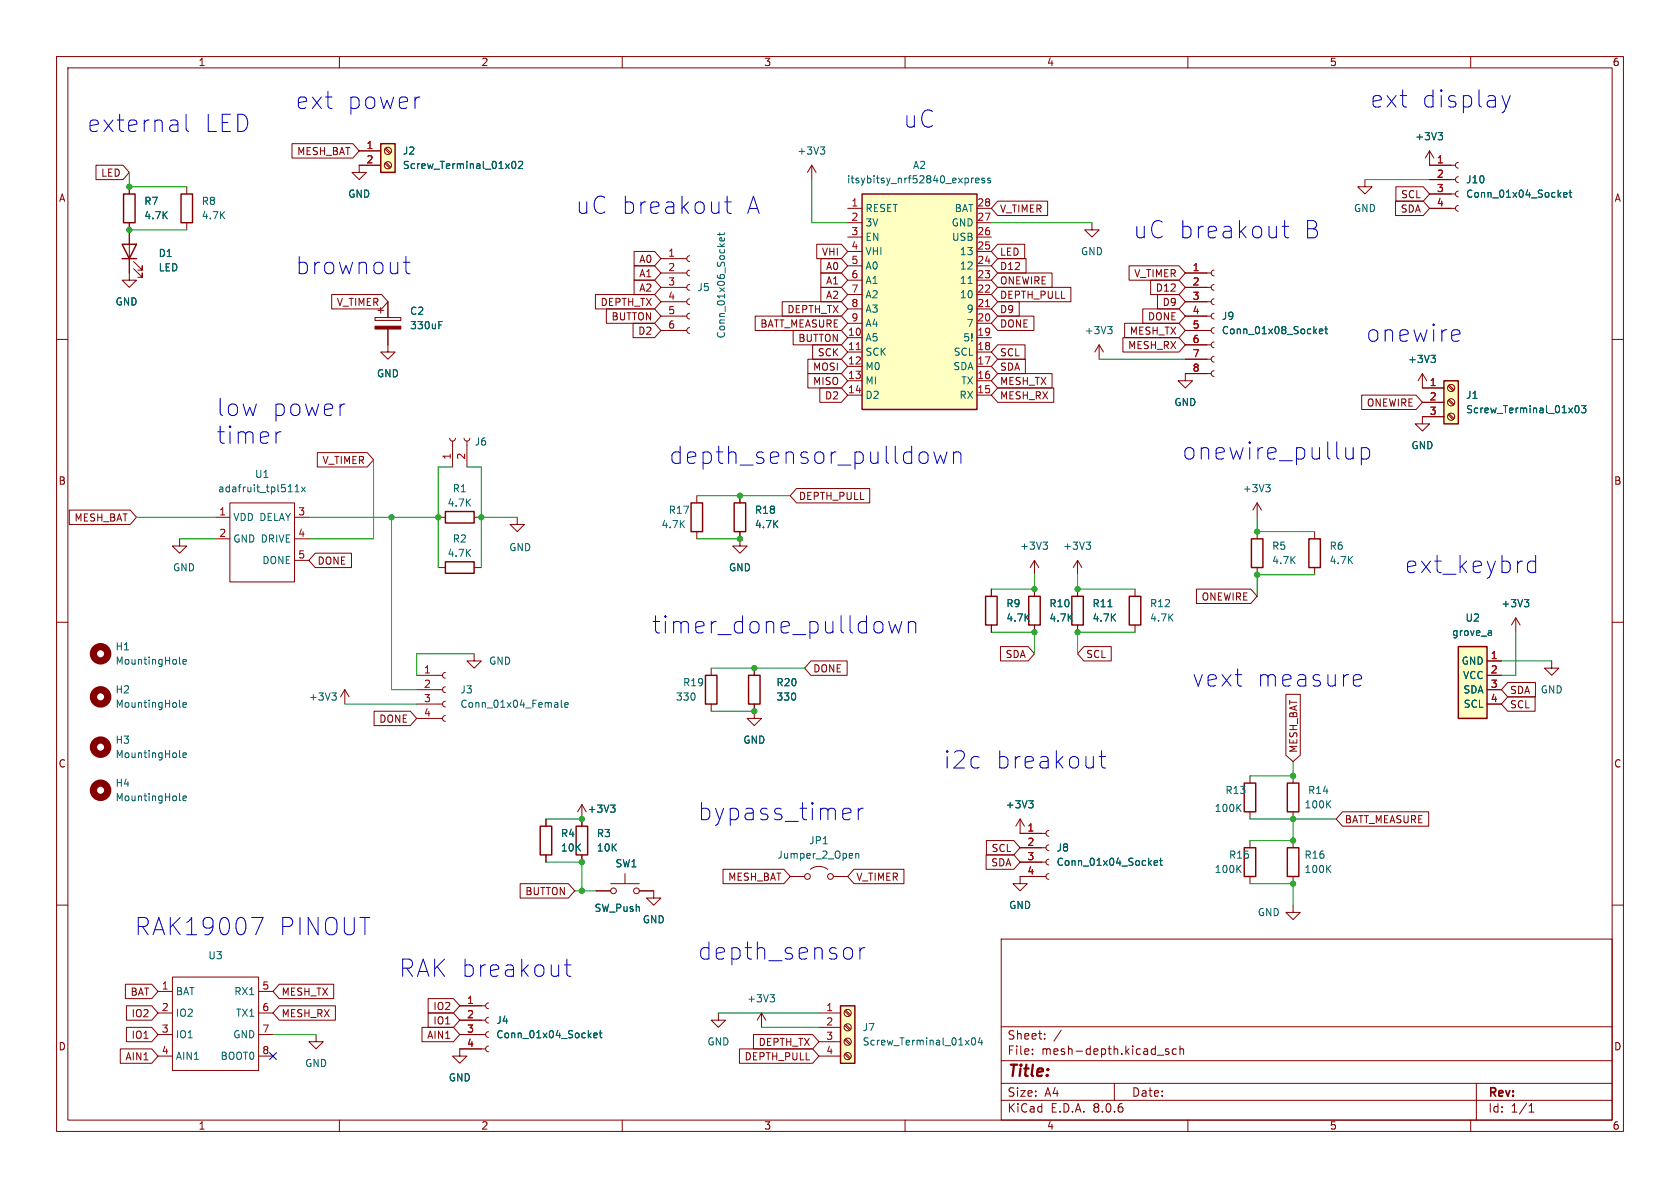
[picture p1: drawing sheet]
<svg xmlns="http://www.w3.org/2000/svg" width="297mm" height="210mm" viewBox="0 0 297 210" stroke-linecap="round" stroke-linejoin="round" font-family="sans-serif">
<g fill="none" stroke="#840000" stroke-width=".18">
<path d="M10 10h277v190h-277zM12 12h273v186h-273zM60 10v2M110 10v2M160 10v2M210 10v2M260 10v2M10 60h2M285 60h2M31.7 95.3v1.2h1.3l-1.3 1.3-1.2-1.3h1.2M38.1 91.4h2.5M38.1 95.3h2.5"/>
<path d="M40.6 88.9h11.5v14h-11.5zM52.1 91.4h2.5M52.1 95.3h2.5M52.1 99.1h2.5M77.5 91.4h1.2M83.8 91.4h1.3M91.4 91.4v1.3h1.3l-1.3 1.3-1.2-1.3h1.2M10 110h2M285 110h2M10 160h2M228.6 148.6v1.3M228.6 154.9v1.3"/>
<path d="M285 160h2M177 166h108v32h-108zM60 198v2M110 198v2M160 198v2M177 194.5h108M177 191.5h108M177 187.5h108M177 181.5h108M182.5 186.3v.1M182.5 185.5v.1M184.7 183.6v.1"/>
<path d="M184.7 182.8v.1M187.6 182.1l-1.3 2M197 191.5v3M204.6 186.5h1.1M206.6 185.5l-.4-.1-.2 .2 .1 .2 .5 .2v.3h-.6M208 185.5l-.5-.1-.3 .3v.4l.2 .2h.6M208.6 185.5l.2-.1 .4 .1v.9M208.6 184.9v1.5M210 198v2M260 198v2M261 191.5v6.5M270.3 196.6h.9"/>
<path d="M270.3 195.5l.4-.4v1.5"/>
</g>
<path d="M78.7 90.4h5.1v2.1h-5.1zM227.6 149.9h2v5h-2z" fill="none" stroke="#840000" stroke-width=".25"/>
<path d="M51 86.9h.7M52.2 86.9h.7M52.2 86l.3-.3v1.2M53.3 86.1l.7 .8M54 86.1l-.7 .8M234.7 153.5l.6 .7M235.3 153l-.8 .7" fill="none" stroke="#006464" stroke-width=".18"/>
<path d="M67.3 25.4h2.5v5.1h-2.5z" fill="#ffffc2"/>
<path d="M21.8 34.3h2.1v5.1h-2.1zM32 34.3h2v5.1h-2zM67.3 25.4h2.5v5.1h-2.5zM21.6 43.2h2.5l-1.2 2.5zM21.6 45.7h2.5M78.7 99.3h5.1v2h-5.1z" fill="none" stroke="#840000" stroke-width=".25"/>
<g fill="none" stroke="#840000" stroke-width=".18">
<path d="M22.9 39.4v10.1h1.2l-1.2 1.3-1.3-1.3h1.3M22.9 33v1.3M33 33v1.3M33 39.4v1.2M63.5 26.7h3.8M67.3 29.2h-3.8v1.3h1.3l-1.3 1.3-1.3-1.3h1.3M68 28.9l.9 .8M68 26.3l.9 .9M68.2 28.7l.9 .8M68.2 26.2l.9 .8M23.6 47.5l1.5 1.5v-.7v.7h-.7M23.6 46.2l1.5 1.6v-.8v.8h-.7"/>
<path d="M66.3 56.1h4.6v.5h-4.6zM66.8 54.9h1M67.3 54.4v1M68.6 58.2v4h1.2l-1.2 1.3-1.3-1.3h1.3M68.6 53.3v2.8M79.5 77.5l.2 .3 .3 .2 .4-.2 .1-.3M80 78v4.6M82 77.5l.2 .3 .4 .2 .3-.2 .2-.3M82.5 78v4.6M77.5 100.3h1.2M83.8 100.3h1.3M274.3 116.8v1.3h1.3l-1.3 1.3-1.3-1.3h1.3"/>
<circle cx="68.6" cy="29.2" r=".63"/>
<circle cx="68.6" cy="26.7" r=".63"/>
</g>
<path d="M90.6 28.6l.2-.1a.68 .68 0 0 1 .4 .7 .68 .68 0 0 1-.4 .6 .84 .84 0 0 1-.2-1.2zM91.7 28.6l.5-.1 .2 .4-.8 .9h.8M77.6 57.4h.4M77.6 56.8h.6" fill="none" stroke="#006464" stroke-width=".18"/>
<path d="M66.3 57.7h4.6v.5h-4.6z" fill="#840000" stroke="#840000" stroke-width=".18"/>
<path d="M257.8 114.3h5.1v12.7h-5.1z" fill="#ffffc2"/>
<path d="M221.2 95.3h2.1v5h-2.1zM231.4 95.3h2v5h-2zM181.9 105.4h2v5.1h-2zM199.6 105.4h2.1v5.1h-2.1zM257.8 114.3h5.1v12.7h-5.1zM220 138.4h2v5.1h-2zM227.6 138.4h2v5.1h-2zM220 149.9h2v5h-2z" fill="none" stroke="#840000" stroke-width=".25"/>
<g fill="none" stroke="#840000" stroke-width=".18">
<path d="M241.3 31.8v1.2h1.3l-1.3 1.3-1.3-1.3h1.3M252.7 26.7l-.7 1.2M252.7 26.7v2.5h4.6M252.7 26.7l.8 1.2M252.7 36.8h4.6M252.7 34.3h4.6M252.7 31.8h4.6M257.8 36.3l-.3 .2-.2 .3 .2 .4 .3 .1M257.8 33.8l-.3 .1-.2 .4 .2 .3 .3 .2M257.8 31.2l-.3 .2-.2 .4 .2 .3 .3 .2M257.8 28.7l-.3 .2-.2 .3 .2 .4 .3 .1M209.5 58.4h4.6"/>
<path d="M209.5 55.9h4.6M209.5 53.3h4.6M209.5 50.8h4.6M209.5 48.3h4.6M214.6 57.9l-.3 .2-.2 .3 .2 .4 .3 .1M214.6 55.4l-.3 .1-.2 .4 .2 .3 .3 .2M214.6 52.8l-.3 .2-.2 .3 .2 .4 .3 .1M214.6 50.3l-.3 .1-.2 .4 .2 .4 .3 .1M214.6 47.8l-.3 .1-.2 .4 .2 .3 .3 .2M209.5 63.5h4.6M209.5 61h4.6M214.1 66h-4.6v1.3h1.3l-1.3 1.3-1.2-1.3h1.2"/>
<path d="M214.6 65.5l-.3 .2-.2 .3 .2 .4 .3 .1M214.6 63l-.3 .1-.2 .4 .2 .4 .3 .1M214.6 60.5l-.3 .1-.2 .4 .2 .3 .3 .2M182.9 99.1l-.8 1.2M182.9 99.1v2.5M182.9 99.1l.7 1.2M190.5 99.1l-.8 1.2M190.5 99.1v2.5M190.5 99.1l.8 1.2M222.2 88.9l-.7 1.3M222.2 88.9v2.5M222.2 94v1.3"/>
<path d="M222.2 88.9l.8 1.3M232.4 94v1.3M182.9 104.1v1.3M182.9 110.5v1.3M200.7 104.1v1.3M200.7 110.5v1.3M222.2 100.3v1.3M232.4 100.3v1.3M262.9 116.8h2.5M262.9 119.4h2.5M268 109.2l-.8 1.3M268 109.2v2.6"/>
<path d="M268 109.2l.7 1.3M221 137.2v1.2M228.6 137.2v1.2M262.9 121.9h2.5M262.9 124.5h2.5M180.3 144.8l-.7 1.3M180.3 144.8v2.5h4.6M180.3 144.8l.8 1.3M180.3 152.4h4.6M180.3 149.9h4.6M184.9 154.9h-4.6v1.3h1.3l-1.3 1.3-1.2-1.3h1.2M185.4 154.4l-.3 .2-.2 .3 .2 .4 .3 .1"/>
<path d="M185.4 151.9l-.3 .1-.2 .4 .2 .4 .3 .1M185.4 149.4l-.3 .1-.2 .4 .2 .3 .3 .2M185.4 146.8l-.3 .2-.2 .3 .2 .4 .3 .1M221 143.5v1.3M221 148.6v1.3M221 154.9v1.3M228.6 143.5v1.3M228.6 160v1.3h1.3l-1.3 1.3-1.3-1.3h1.3"/>
</g>
<g fill="none" stroke="#006464" stroke-width=".18">
<path d="M254.2 23.4h.8l-.4 .5M254.8 23.9l.2 .3v.3l-.2 .2M276.4 34.4l.6-.1v-.2l-.4-.1-.2 .2 .1 .6h.5M277.4 34h.5M277.6 33.6v1.1l.3 .2M233.2 58.6l.7-.1-.1-.3h-.4l-.2 .1 .1 .6h.5M234.2 58.2h.5M234.4 57.7v1.1l.3 .2M184.4 95.8h.8l-.4 .5M184.9 96.3l.3 .3v.3l-.3 .2M192 95.8h.8l-.4 .5M192.6 96.3l.2 .3v.3l-.2 .2"/>
<path d="M223.8 85.7h.7l-.4 .5M224.3 86.2l.2 .2v.3l-.2 .2M31.7 117.2l.2 .2M32.3 117l.6-.1v-.3h-.4l-.2 .2 .1 .6h.5M263.5 111.5l.2 .2v.6M263.7 112.3h-.1M263.7 111.8l-.1 .1M269.5 106h.8l-.5 .5M270 106.5l.3 .2v.3l-.3 .3M181.9 141.5h.7l-.4 .5M182.4 142l.2 .3v.3l-.2 .2M204 152.6l.6-.2v-.2l-.4-.1-.2 .2 .1 .6h.5"/>
<path d="M205 152.1h.5M205.2 151.7v1.1l.3 .2M218.9 153.5l.5 .7M218.9 142.7l.5 .8M219.4 153l-.7 .7M219.4 142.2l-.7 .7M234.7 142.1l.6 .7M235.3 141.5l-.8 .8"/>
</g>
<circle cx="17.8" cy="115.6" r="1.27" fill="none" stroke="#840000" stroke-width="1.3"/>
<path d="M255.3 67.3h2.5v7.6h-2.5z" fill="#ffffc2"/>
<path d="M255.3 67.3h2.5v7.6h-2.5z" fill="none" stroke="#840000" stroke-width=".25"/>
<g fill="none" stroke="#840000" stroke-width=".18">
<path d="M143.5 29.2l-.8 1.3M143.5 29.2v2.6M143.5 29.2l.8 1.3M193 39.4v1.2h1.3l-1.3 1.3-1.2-1.3h1.2M194.3 61l-.8 1.2M194.3 61v2.5M194.3 61l.8 1.2M251.5 66v2.6h3.8M251.5 71.1h3.8M251.5 66l-.8 1.3M251.5 66l.7 1.3M255.3 73.7h-3.8v1.2h1.2l-1.2 1.3-1.3-1.3h1.3"/>
<path d="M256 73.3l.9 .9M256 70.8l.9 .8M256 68.2l.9 .9M256.2 73.2l.8 .8M256.2 70.6l.8 .9M256.2 68.1l.8 .8M61 121.9l-.8 1.3M61 121.9v2.6M61 121.9l.7 1.3M102.9 142.2l-.8 1.3M102.9 142.2v2.6M102.9 142.2l.7 1.3"/>
<path d="M27.9 175.3h2.6M27.9 179.1h2.6M30.5 172.7h15.2v16.5h-15.2zM45.7 175.3h2.6M45.7 179.1h2.6M27.9 182.9h2.6M27.9 186.7h2.6M45.7 182.9h2.6M45.7 186.7h2.6M55.9 182.9v1.3h1.2l-1.2 1.2-1.3-1.2h1.3M81.3 185.4v1.3h1.2l-1.2 1.3-1.3-1.3h1.3"/>
<circle cx="256.5" cy="71.1" r=".63"/>
<circle cx="256.5" cy="68.6" r=".63"/>
<circle cx="256.5" cy="73.7" r=".63"/>
</g>
<g fill="none" stroke="#006464" stroke-width=".18">
<path d="M145 26h.8l-.4 .5M145.6 26.5l.2 .2v.3l-.2 .2M195.8 57.7h.8l-.4 .5M196.4 58.2l.2 .3v.3l-.2 .2M253 62.8h.8l-.5 .5M253.5 63.3l.3 .2v.3l-.3 .3M278.5 71.8l.2-.1a.68 .68 0 0 1 .5 .6 .68 .68 0 0 1-.5 .7l-.2-.2-.1-.3zM279.6 71.7h.8l-.5 .5 .4 .1v.5l-.2 .2-.5-.2M31.7 133.7l.2 .2M31.7 124.9l.2 .1M32.3 124.6l.6-.1v-.2l-.4-.1-.2 .2 .1 .6h.5M32.3 133.5l.6-.1v-.3h-.4l-.2 .2 .1 .6h.5"/>
<path d="M58.7 122.5h.7l-.4 .5M59.2 123l.2 .2v.3l-.2 .3M31.7 141.4l.2 .1M32.3 141.1l.6-.1v-.2l-.4-.1-.2 .2 .1 .6h.5M107.9 142.3h.8l-.4 .5M108.5 142.8l.2 .2v.3l-.2 .3"/>
</g>
<g fill="none" stroke="#840000" stroke-width="1.3">
<circle cx="17.8" cy="123.2" r="1.27"/>
<circle cx="17.8" cy="139.7" r="1.27"/>
<circle cx="17.8" cy="132.1" r="1.27"/>
</g>
<path d="M152.4 34.3h20.3v38.1h-20.3z" fill="#ffffc2"/>
<path d="M152.4 34.3h20.3v38.1h-20.3zM174.2 105.4h2.1v5.1h-2.1z" fill="none" stroke="#840000" stroke-width=".25"/>
<g fill="none" stroke="#840000" stroke-width=".18">
<path d="M149.9 36.8h2.5M149.9 39.4h2.5M172.7 36.8h2.6M172.7 39.4h2.6M116.8 58.4h4.6M116.8 55.9h4.6M116.8 53.3h4.6M116.8 50.8h4.6M116.8 48.3h4.6M116.8 45.7h4.6M121.9 57.9l-.3 .2-.2 .3 .2 .4 .3 .1M121.9 55.4l-.3 .1-.2 .4 .2 .3 .3 .2"/>
<path d="M121.9 52.8l-.3 .2-.2 .3 .2 .4 .3 .1M121.9 50.3l-.3 .1-.2 .4 .2 .4 .3 .1M121.9 47.8l-.3 .1-.2 .4 .2 .3 .3 .2M121.9 45.2l-.3 .2-.2 .3 .2 .4 .3 .1M149.9 59.7h2.5M149.9 57.2h2.5M149.9 54.6h2.5M149.9 52.1h2.5M149.9 49.5h2.5M149.9 47h2.5M149.9 44.5h2.5M149.9 41.9h2.5"/>
<path d="M172.7 59.7h2.6M172.7 57.2h2.6M172.7 54.6h2.6M172.7 52.1h2.6M172.7 49.5h2.6M172.7 47h2.6M172.7 44.5h2.6M172.7 41.9h2.6M149.9 62.2h2.5M149.9 64.8h2.5M149.9 67.3h2.5M149.9 69.9h2.5"/>
<path d="M172.7 62.2h2.6M172.7 64.8h2.6M172.7 67.3h2.6M172.7 69.9h2.6M175.3 104.1v1.3M175.3 110.5v1.3M133.3 125.7v1.3h1.3l-1.3 1.3-1.2-1.3h1.2M105.4 157.5h2.5M107.9 156.2h5.1M110.5 154.4v1.8M113 157.5h2.6M134.6 179.1l-.7 1.2"/>
<path d="M134.6 179.1v2.5M134.6 179.1l.8 1.2"/>
<circle cx="108.5" cy="157.5" r=".51"/>
<circle cx="112.5" cy="157.5" r=".51"/>
</g>
<path d="M174.2 54.2h.8M151.4 61.8h.7" fill="none" stroke="#a90000" stroke-width=".18"/>
<path d="M171.8 31.5v.8M172.1 31.5l-.3 .2M172.5 31.9l.6-.1-.1-.3h-.3l-.2 .2v.6h.5M174.1 31.5h-.4l-.1 .2v.1l.5 .2v.3h-.5M175.1 31.5h-.3l-.2 .2 .1 .1 .4 .2v.3h-.5M127.2 41.1v.5M128 42.1l.1 .3-.2 .2-.6-.1v-.4l.2-.1 .2 .6M128.1 41.1l-.2 .3h-1.1M171.1 50.1h.8M136.1 175.8h.8l-.4 .5M136.7 176.3l.2 .3v.3l-.2 .2" fill="none" stroke="#006464" stroke-width=".18"/>
<path d="M148.6 177.8h2.5v10.2h-2.5z" fill="#ffffc2"/>
<path d="M122.2 88.9h2v5.1h-2zM129.8 88.9h2v5.1h-2zM124.7 119.4h2v5.1h-2zM132.3 119.4h2.1v5.1h-2.1zM189.5 105.4h2v5.1h-2zM95.5 146.1h2v5h-2zM101.9 146.1h2v5h-2zM148.6 177.8h2.5v10.2h-2.5z" fill="none" stroke="#840000" stroke-width=".25"/>
<g fill="none" stroke="#840000" stroke-width=".18">
<path d="M17 29.2h4.7l1.2 1.3-1.2 1.3h-4.7zM22.9 33v1.3M22.9 39.4v3.8M51.6 25.4h10.8l1.1 1.3-1.1 1.2h-10.8zM63.5 26.7h3.8M63.5 29.2h3.8M176.4 35.6h8.8v2.5h-8.8l-1.1-1.3zM246.7 35.6h4.9l1.1 1.2-1.1 1.3h-4.9zM246.8 33h4.8l1.1 1.3-1.1 1.3h-4.8zM252.7 29.2h3.8M252.7 31.8h3.8M252.7 34.3h3.8"/>
<path d="M252.7 36.8h3.8M22.9 45.7v2.6M58.6 52.1h8.9l1.1 1.2-1.1 1.3h-8.9zM68.6 53.3v2.8M68.6 58.2v2.8M105.3 52.1h10.4l1.1 1.2-1.1 1.3h-10.4zM107.2 54.6h8.5l1.1 1.3-1.1 1.3h-8.5zM111.9 57.1h3.8l1.1 1.3-1.1 1.3h-3.8zM112.1 49.5h3.6l1.1 1.3-1.1 1.3h-3.6zM112.1 47h3.6l1.1 1.3-1.1 1.2h-3.6zM112.1 44.4h3.6l1.1 1.3-1.1 1.3h-3.6zM133.5 55.9h15.2l1.2 1.3-1.2 1.2h-15.2z"/>
<path d="M138.3 53.3h10.4l1.2 1.3-1.2 1.3h-10.4zM140.2 58.4h8.5l1.2 1.3-1.2 1.3h-8.5zM144.4 43.2h4.3l1.2 1.3-1.2 1.2h-4.3zM145.1 48.3h3.6l1.2 1.2-1.2 1.3h-3.6zM145.1 50.8h3.6l1.2 1.3-1.2 1.2h-3.6zM145.1 45.7h3.6l1.2 1.3-1.2 1.3h-3.6zM176.4 50.8h12.9v2.5h-12.9l-1.1-1.2zM176.4 43.2h4.8v2.5h-4.8l-1.1-1.2zM176.4 55.9h6.4v2.5h-6.4l-1.1-1.2zM176.4 53.3h3.8v2.6h-3.8l-1.1-1.3zM176.4 48.3h9.6v2.5h-9.6l-1.1-1.3zM176.4 45.7h5v2.6h-5l-1.1-1.3z"/>
<path d="M198.5 59.7h9.9l1.1 1.3-1.1 1.2h-9.9zM198.8 57.1h9.6l1.1 1.3-1.1 1.3h-9.6zM199.6 47h8.8l1.1 1.3-1.1 1.2h-8.8zM202 54.6h6.4l1.1 1.3-1.1 1.3h-6.4zM203.4 49.5h5l1.1 1.3-1.1 1.3h-5zM204.6 52.1h3.8l1.1 1.2-1.1 1.3h-3.8zM209.5 48.3h3.9M209.5 50.8h3.9M209.5 53.3h3.9M209.5 55.9h3.9M209.5 58.4h3.9M142.8 63.5h5.9l1.2 1.3-1.2 1.2h-5.9z"/>
<path d="M142.8 66h5.9l1.2 1.3-1.2 1.3h-5.9zM143.7 61h5l1.2 1.2-1.2 1.3h-5zM144.9 68.6h3.8l1.2 1.3-1.2 1.2h-3.8zM176.4 61h4.8v2.5h-4.8l-1.1-1.3zM176.4 66h9.6v2.6h-9.6l-1.1-1.3zM176.4 63.5h4.9v2.5h-4.9l-1.1-1.2zM176.4 68.6h9.9v2.5h-9.9l-1.1-1.2zM209.5 61h3.9M209.5 63.5h3.9M209.5 66h3.9M240.7 69.8h9.6l1.2 1.3-1.2 1.3h-9.6zM251.5 68.6h3.8"/>
<path d="M251.5 71.1h3.8M251.5 73.7h3.8M12.3 90.2h10.7l1.1 1.2-1.1 1.3h-10.7zM55.7 97.8h6.4v2.5h-6.4l-1.1-1.2zM56.1 80h8.8l1.1 1.3-1.1 1.3h-8.8zM123.2 87.6v1.3M123.2 94v1.3M130.8 94v2.5h1.3l-1.3 1.3-1.3-1.3h1.3M130.8 87.6v1.3M140.8 86.4h13v2.5h-13l-1.1-1.3zM73.7 119.4h4.5M78.7 118.9l-.3 .1-.2 .4 .2 .3 .3 .2"/>
<path d="M83.8 115.6v1.2h1.3l-1.3 1.3-1.3-1.3h1.3M125.7 118.1v1.3M133.3 118.1v1.3M143.4 116.8h6.4v2.6h-6.4l-1.2-1.3zM175.3 104.1v1.3M175.3 110.5v1.3M176.9 114.3h4.9l1.1 1.3-1.1 1.2h-4.9zM182.9 104.1v1.3M182.9 110.5v1.3M190.5 104.1v1.3M190.5 110.5v1.3M191.6 114.3h4.9v2.5h-4.9l-1.1-1.2z"/>
<path d="M211.5 104.1h9.6l1.1 1.3-1.1 1.3h-9.6zM262.9 119.4h2.5M262.9 116.8h2.5M66.1 125.7h6.4l1.2 1.3-1.2 1.3h-6.4zM73.7 127h4.5M73.7 124.5h4.5M73.7 121.9h4.5M78.7 126.5l-.3 .1-.2 .4 .2 .4 .3 .1M78.7 124l-.3 .1-.2 .4 .2 .3 .3 .2M78.7 121.4l-.3 .2-.2 .3 .2 .4 .3 .1M125.7 124.5v1.2M133.3 124.5v1.2"/>
<path d="M227.3 122.7h2.6v10.8l-1.3 1.1-1.3-1.1zM262.9 124.5h2.5M262.9 121.9h2.5M266.5 120.6h4.9v2.6h-4.9l-1.1-1.3zM266.5 123.2h4.9v2.5h-4.9l-1.1-1.2zM92 156.2h8.5l1.1 1.3-1.1 1.3h-8.5zM96.5 144.8v1.3M96.5 151.1v1.3M102.9 144.8v1.3M102.9 151.1v1.3M105.4 157.5h2.5M113 157.5h2.6v1.3h1.2l-1.2 1.2-1.3-1.2h1.3"/>
<path d="M127.8 153.7h10.8l1.1 1.2-1.1 1.3h-10.8zM139.7 154.9h2.5M143.3 153.7a2.54 2.54 0 0 1 3 0M147.3 154.9h2.6M151 153.7h8.8v2.5h-8.8l-1.1-1.3zM174.3 151.1h4.9l1.1 1.3-1.1 1.3h-4.9zM174.4 148.6h4.8l1.1 1.3-1.1 1.2h-4.8zM180.3 154.9h3.8M180.3 147.3h3.8M180.3 149.9h3.8M180.3 152.4h3.8M237.3 143.5h15.3v2.6h-15.3l-1.1-1.3z"/>
<path d="M22.2 174h4.6l1.1 1.3-1.1 1.2h-4.6zM22.3 177.8h4.5l1.1 1.3-1.1 1.2h-4.5zM49.4 174h9.6v2.5h-9.6l-1.1-1.2zM49.4 177.8h9.9v2.5h-9.9l-1.1-1.2zM75.7 176.5h4.5l1.1 1.3-1.1 1.3h-4.5zM75.7 179.1h4.5l1.1 1.2-1.1 1.3h-4.5zM81.3 177.8h4.6M86.4 179.8l-.4 .2-.1 .3 .1 .4 .4 .1M86.4 177.3l-.4 .1-.1 .4 .1 .4 .4 .1M127 179.1v1.2h1.3l-1.3 1.3-1.3-1.3h1.3M144.8 179.1h3.8M149.3 178.7l.9 .9"/>
<path d="M149.5 178.6l.9 .8M21.3 185.4h5.5l1.1 1.3-1.1 1.3h-5.5zM22.3 181.6h4.5l1.1 1.3-1.1 1.3h-4.5zM74.6 181.6h5.6l1.1 1.3-1.1 1.3h-5.6zM81.3 185.4h4.6M81.3 182.9h4.6M81.3 180.3h4.6M86.4 184.9l-.4 .2-.1 .3 .1 .4 .4 .1M86.4 182.4l-.4 .1-.1 .4 .1 .3 .4 .2M130.7 185.4h13l1.1 1.3-1.1 1.3h-13zM133.2 182.9h10.5l1.1 1.3-1.1 1.2h-10.5zM144.8 181.6h3.8"/>
<path d="M144.8 184.2h3.8M144.8 186.7h3.8M149.3 186.4l.9 .8M149.3 183.8l.9 .9M149.3 181.3l.9 .8M149.5 186.2l.9 .8M149.5 183.6l.9 .9M149.5 181.1l.9 .8"/>
<circle cx="142.7" cy="154.9" r=".51"/>
<circle cx="146.8" cy="154.9" r=".51"/>
<circle cx="149.9" cy="179.1" r=".63"/>
<circle cx="149.9" cy="181.6" r=".63"/>
<circle cx="149.9" cy="184.1" r=".63"/>
<circle cx="149.9" cy="186.7" r=".63"/>
</g>
<g fill="none" stroke="#006464" stroke-width=".18">
<path d="M90.6 28.6l.2-.1a.68 .68 0 0 1 .4 .7 .68 .68 0 0 1-.4 .6 .84 .84 0 0 1-.2-1.2zM91.7 28.6l.5-.1 .2 .4-.8 .9h.8M254.2 23.4h.8l-.4 .5M254.8 23.9l.2 .3v.3l-.2 .2M276.4 34.4l.6-.1v-.2l-.4-.1-.2 .2 .1 .6h.5M277.4 34h.5M277.6 33.6v1.1l.3 .2M77.6 57.4h.4M77.6 56.8h.6M233.2 58.6l.7-.1-.1-.3h-.4l-.2 .1 .1 .6h.5M234.2 58.2h.5M234.4 57.7v1.1l.3 .2"/>
<path d="M253 62.8h.8l-.5 .5M253.5 63.3l.3 .2v.3l-.3 .3M278.5 71.8l.2-.1a.68 .68 0 0 1 .5 .6 .68 .68 0 0 1-.5 .7l-.2-.2-.1-.3zM279.6 71.7h.8l-.5 .5 .4 .1v.5l-.2 .2-.5-.2M195.9 107.3h.7M263.5 111.5l.2 .2v.6M263.7 112.3h-.1M263.7 111.8l-.1 .1M269.5 106h.8l-.5 .5M270 106.5l.3 .2v.3l-.3 .3M99.2 123.8v1.1l.2 .1M99.8 124.6l.6-.1v-.2l-.4-.1-.2 .2 .1 .6h.5"/>
<path d="M107.9 142.3h.8l-.4 .5M108.5 142.8l.2 .2v.3l-.2 .3M151.3 150.9v.8M151.3 151l.2-.1h.3v.8M181.9 141.5h.7l-.4 .5M182.4 142l.2 .3v.3l-.2 .2M204 152.6l.6-.2v-.2l-.4-.1-.2 .2 .1 .6h.5M205 152.1h.5M205.2 151.7v1.1l.3 .2M105 183l.6-.1-.1-.2-.3-.1-.2 .2v.6h.5M105.9 182.6h.5M106.1 182.2v1.1l.3 .2"/>
<path d="M171.9 183.6l.1-.1a.68 .68 0 0 1 .5 .6 .68 .68 0 0 1-.5 .6l-.1-.1-.2-.4zM173.3 183.4l-.3 .9h.7M173.6 183.9v.8"/>
</g>
<g fill="none" stroke="#0000c2" stroke-width=".18">
<path d="M73.9 17.1h.3M265.5 16.9l.8 2M266.3 18.9l-.3 .8-.5 .2M267 16.9l-.7 2M32.9 20.2v2.6l.1 .3 .3 .1M128.1 35.7h1.2M128.6 34.7v2.6l.1 .3 .6 .1M227.1 39v2.6l.1 .3 .6 .1M71.3 46.4h1.2M71.8 45.3v2.7l.1 .2 .6 .2M226.7 40h1.1M257.1 58.3h.6l.2 .1 .2 .6-1.5 .3"/>
<path d="M49.7 76.3h-.3l-.5 .3M60.7 71.4h.3M165.1 79.9l.6 2 .6-1.4 .5 1.4 .6-2M168.6 79.9v2M239.2 79.1v2.1M240.7 79.3l.3-.2h.5l.3 .2 .3 .4v.9l-.3 .4-.3 .2h-.5l-.3-.2M240.7 79.1v3.1M257.9 60.2l-.2 .1h-.6M168.6 80.2a.76 .76 0 0 1 1.3 .1v1.6M239.2 80.9l-.4 .3h-.4M271.5 98.2v3M271.5 99.3l-.3-.1h-.6l-.3 .1-.3 .5"/>
<path d="M157.1 109.9l.6 2 .6-1.5 .6 1.5 .5-2M160.6 109.9v2M160.6 110.1a.76 .76 0 0 1 1.3 .2v1.6M239.7 119.3h.6l.3 .1 .1 .6-1.4 .3M270 100.6l.2 .3 .4 .3h.6l.3-.1M194.3 133.7h1.2M194.7 132.7v2.6l.2 .3 .6 .2M240.6 121.1l-.3 .2h-.6M149.4 142.9h.6l.3 .1 .1 .6-1.4 .3M150.3 144.8l-.3 .1h-.6M151.7 142.9v2M152.6 142.9a.78 .78 0 0 0-.9 .6"/>
<path d="M44.5 162.2h2l-1.3 3M99.8 170.6h1.1M100.2 169.5v2.7l.2 .3 .5 .1M150.1 167.5l.3 .2 .3 .4v.9l-.1 .3-.5 .2M152 167.5v2M152.9 167.5a.78 .78 0 0 0-.9 .6"/>
</g>
<g fill="none" stroke="#009600" stroke-width=".18">
<path d="M22.9 30.5v2.5h10.1M143.5 31.8v7.6h6.4M175.3 39.4h17.7M241.3 31.8h11.4M22.9 40.6h10.1M194.3 63.5h15.2M24.1 91.4h14M31.7 95.3h6.4M54.6 91.4h22.9M66 81.3v14h-11.4M69.2 91.4v30.5h4.5M80 82.6h-2.5v17.7"/>
<path d="M82.5 82.6h2.6v17.7M85.1 91.4h6.3M123.2 87.6h16.5M123.2 95.3h7.6M222.2 91.4v2.6h10.2M83.8 115.6h-10.1v3.8M125.7 118.1h16.5M175.3 111.8h7.6v3.8M182.9 101.6v2.5h-7.6M190.5 101.6v2.5h10.2M200.7 111.8h-10.2v3.8M232.4 101.6h-10.2v3.8"/>
<path d="M265.4 116.8h8.9M268 111.8v7.6h-2.6M61 124.5h12.7M125.7 125.7h7.6M228.6 134.6v2.6h-7.6M96.5 144.8h6.4M96.5 152.4h6.4v5.1M101.6 157.5h3.8M221 156.2h7.6v3.8M221 144.8h15.2M228.6 144.8v3.8h-7.6M127 179.1h17.8"/>
<path d="M48.3 182.9h7.6M134.6 181.6h10.2"/>
</g>
<path d="M47.7 186.1l1.2 1.2M48.9 186.1l-1.2 1.2" fill="none" stroke="#000084" stroke-width=".18"/>
<g fill="#009600" stroke="#009600" stroke-width=".18">
<circle cx="102.9" cy="144.8" r=".46"/>
<circle cx="133.3" cy="125.7" r=".46"/>
<circle cx="102.9" cy="157.5" r=".46"/>
<circle cx="102.9" cy="152.4" r=".46"/>
<circle cx="130.8" cy="95.3" r=".46"/>
<circle cx="182.9" cy="111.8" r=".46"/>
<circle cx="190.5" cy="104.1" r=".46"/>
<circle cx="190.5" cy="111.8" r=".46"/>
<circle cx="130.8" cy="87.6" r=".46"/>
<circle cx="133.3" cy="118.1" r=".46"/>
<circle cx="182.9" cy="104.1" r=".46"/>
<circle cx="228.6" cy="137.2" r=".46"/>
<circle cx="228.6" cy="148.6" r=".46"/>
<circle cx="228.6" cy="156.2" r=".46"/>
<circle cx="228.6" cy="144.8" r=".46"/>
<circle cx="77.5" cy="91.4" r=".46"/>
<circle cx="22.9" cy="33" r=".46"/>
<circle cx="22.9" cy="40.6" r=".46"/>
<circle cx="85.1" cy="91.4" r=".46"/>
<circle cx="69.2" cy="91.4" r=".46"/>
<circle cx="222.2" cy="94" r=".46"/>
<circle cx="222.2" cy="101.6" r=".46"/>
</g>
<g font-size="4.2" fill="#0000c2">
<text x="15.2" y="23.6">external</text>
<text x="35.8" y="23.6">LED</text>
<text x="52.1" y="19.6">ext</text>
<text x="61.1" y="19.6">power</text>
<text x="159.5" y="22.9">uC</text>
<text x="242.1" y="19.3">ext</text>
<text x="251.1" y="19.3">display</text>
<text x="101.6" y="38.1">uC breakout</text>
<text x="131.5" y="38.1">A</text>
<text x="200.2" y="42.4">uC breakout</text>
<text x="230" y="42.4">B</text>
<text x="52.1" y="48.8">brownout</text>
<text x="241.3" y="60.7">onewire</text>
<text x="38.1" y="73.8">low</text>
<text x="47.8" y="73.8">power</text>
<text x="38.1" y="78.7">timer</text>
<text x="118.1" y="82.3">depth_sensor_pulldown</text>
<text x="208.8" y="81.5">onewire_pullup</text>
<text x="248.2" y="101.6">ext_keybrd</text>
<text x="115.1" y="112.3">timer_done_pulldown</text>
<text x="210.6" y="121.7">vext</text>
<text x="221.9" y="121.7">measure</text>
<text x="166.6" y="136.1">i2c</text>
<text x="175.8" y="136.1">breakout</text>
<text x="123.2" y="145.3">bypass_timer</text>
<text x="23.6" y="165.6">RAK19007</text>
<text x="49" y="165.6">PINOUT</text>
<text x="70.4" y="173">RAK breakout</text>
<text x="123.2" y="169.9">depth_sensor</text>
</g>
<text font-size="2.8" fill="#840000" x="178" y="190.9">Title:</text>
<g font-size="2.1" fill="#840000">
<text x="178" y="184">Sheet:</text>
<text x="178" y="186.7">File:</text>
<text x="184.1" y="186.7">mesh-depth.kicad_sch</text>
<text x="178" y="196.9">KiCad</text>
<text x="178" y="194.1">Size:</text>
<text x="184.7" y="194.1">A4</text>
<text x="185.7" y="196.9">E.D.A.</text>
<text x="193.3" y="196.9">8.0.6</text>
<text x="200" y="194.1">Date:</text>
<text x="263" y="194.3">Rev:</text>
<text x="263" y="196.9">Id:</text>
<text x="267.1" y="196.9">1/1</text>
</g>
<g font-size="1.8" fill="#840000">
<text x="35" y="11.9">1</text>
<text x="85" y="11.9">2</text>
<text x="135" y="11.9">3</text>
<text x="185" y="11.9">4</text>
<text x="235" y="11.9">5</text>
<text x="285" y="11.9">6</text>
<text x="52.4" y="27.6">MESH_BAT</text>
<text x="10.3" y="35.9">A</text>
<text x="17.8" y="31.4">LED</text>
<text x="247.6" y="35.2">SCL</text>
<text x="285.3" y="35.9">A</text>
<text x="176.7" y="37.8">V_TIMER</text>
<text x="247.5" y="37.8">SDA</text>
<text x="112.9" y="46.7">A0</text>
<text x="145.2" y="45.4">VHI</text>
<text x="145.9" y="47.9">A0</text>
<text x="176.7" y="45.4">LED</text>
<text x="176.7" y="47.9">D12</text>
<text x="112.9" y="51.8">A2</text>
<text x="112.9" y="49.2">A1</text>
<text x="145.9" y="50.5">A1</text>
<text x="145.9" y="53">A2</text>
<text x="176.7" y="53">DEPTH_PULL</text>
<text x="176.7" y="50.5">ONEWIRE</text>
<text x="200.4" y="49.2">V_TIMER</text>
<text x="204.2" y="51.8">D12</text>
<text x="59.4" y="54.3">V_TIMER</text>
<text x="106.1" y="54.3">DEPTH_TX</text>
<text x="108" y="56.8">BUTTON</text>
<text x="112.7" y="59.4">D2</text>
<text x="134.3" y="58.1">BATT_MEASURE</text>
<text x="139.1" y="55.6">DEPTH_TX</text>
<text x="176.7" y="58.1">DONE</text>
<text x="176.7" y="55.6">D9</text>
<text x="199.6" y="59.4">MESH_TX</text>
<text x="202.8" y="56.8">DONE</text>
<text x="205.4" y="54.3">D9</text>
<text x="141" y="60.6">BUTTON</text>
<text x="143.6" y="65.7">MOSI</text>
<text x="144.5" y="63.2">SCK</text>
<text x="176.7" y="63.2">SCL</text>
<text x="176.7" y="65.7">SDA</text>
<text x="199.3" y="61.9">MESH_RX</text>
<text x="143.6" y="68.3">MISO</text>
<text x="145.7" y="70.8">D2</text>
<text x="176.7" y="68.3">MESH_TX</text>
<text x="176.7" y="70.8">MESH_RX</text>
<text x="241.5" y="72.1">ONEWIRE</text>
<text x="56.9" y="82.2">V_TIMER</text>
<text x="10.3" y="85.9">B</text>
<text x="141.1" y="88.6">DEPTH_PULL</text>
<text x="285.3" y="85.9">B</text>
<text x="13.1" y="92.4">MESH_BAT</text>
<text x="56" y="100">DONE</text>
<text x="212.3" y="106.4">ONEWIRE</text>
<text x="143.7" y="119.1">DONE</text>
<text x="177.7" y="116.5">SDA</text>
<text x="191.9" y="116.5">SCL</text>
<text x="266.9" y="122.9">SDA</text>
<text x="266.9" y="125.4">SCL</text>
<text x="66.9" y="128">DONE</text>
<text x="10.3" y="135.9">C</text>
<text x="229.6" y="133.2" transform="rotate(-90 229.6 133.2)">MESH_BAT</text>
<text x="285.3" y="135.9">C</text>
<text x="237.6" y="145.7">BATT_MEASURE</text>
<text x="128.6" y="155.9">MESH_BAT</text>
<text x="151.3" y="155.9">V_TIMER</text>
<text x="175.1" y="153.4">SDA</text>
<text x="175.2" y="150.8">SCL</text>
<text x="92.8" y="158.4">BUTTON</text>
<text x="23" y="176.2">BAT</text>
<text x="49.7" y="176.2">MESH_TX</text>
<text x="76.5" y="178.8">IO2</text>
<text x="10.3" y="185.9">D</text>
<text x="23.2" y="183.8">IO1</text>
<text x="23.2" y="180">IO2</text>
<text x="49.7" y="180">MESH_RX</text>
<text x="75.4" y="183.8">AIN1</text>
<text x="76.5" y="181.3">IO1</text>
<text x="134" y="185.1">DEPTH_TX</text>
<text x="285.3" y="185.9">D</text>
<text x="22.1" y="187.6">AIN1</text>
<text x="131.5" y="187.6">DEPTH_PULL</text>
<text x="35" y="199.9">1</text>
<text x="85" y="199.9">2</text>
<text x="135" y="199.9">3</text>
<text x="185" y="199.9">4</text>
<text x="235" y="199.9">5</text>
<text x="285" y="199.9">6</text>
</g>
<g font-size="1.8" fill="#a90000">
<text x="64.7" y="26.4">1</text>
<text x="64.7" y="29">2</text>
<text x="253.9" y="29">1</text>
<text x="253.9" y="31.5">2</text>
<text x="253.9" y="34">3</text>
<text x="150.4" y="36.6">1</text>
<text x="150.4" y="39.1">2</text>
<text x="150.4" y="41.7">3</text>
<text x="172.7" y="41.7">26</text>
<text x="172.7" y="39.1">27</text>
<text x="172.7" y="36.6">28</text>
<text x="253.9" y="36.6">4</text>
<text x="118" y="45.5">1</text>
<text x="150.4" y="44.2">4</text>
<text x="150.4" y="46.7">5</text>
<text x="172.7" y="46.7">24</text>
<text x="172.7" y="44.2">25</text>
<text x="118" y="48">2</text>
<text x="118" y="50.5">3</text>
<text x="118" y="53.1">4</text>
<text x="150.4" y="49.3">6</text>
<text x="150.4" y="51.8">7</text>
<text x="172.7" y="51.8">22</text>
<text x="172.7" y="49.3">23</text>
<text x="210.7" y="48">1</text>
<text x="210.7" y="50.5">2</text>
<text x="210.7" y="53.1">3</text>
<text x="118" y="55.6">5</text>
<text x="118" y="58.2">6</text>
<text x="149.8" y="59.4">10</text>
<text x="150.4" y="54.4">8</text>
<text x="150.4" y="56.9">9</text>
<text x="172.7" y="59.4">19</text>
<text x="172.7" y="56.9">20</text>
<text x="172.7" y="54.4">21</text>
<text x="210.7" y="55.6">4</text>
<text x="210.7" y="58.2">5</text>
<text x="149.8" y="62">11</text>
<text x="149.8" y="64.5">12</text>
<text x="172.7" y="64.5">17</text>
<text x="172.7" y="62">18</text>
<text x="210.7" y="60.7">6</text>
<text x="210.7" y="63.2">7</text>
<text x="210.7" y="65.8">8</text>
<text x="149.8" y="67.1">13</text>
<text x="149.8" y="69.6">14</text>
<text x="172.7" y="69.6">15</text>
<text x="172.7" y="67.1">16</text>
<text x="252.7" y="68.3">1</text>
<text x="252.7" y="70.9">2</text>
<text x="252.7" y="73.4">3</text>
<text x="79.8" y="81.4" transform="rotate(-90 79.8 81.4)">1</text>
<text x="82.3" y="81.4" transform="rotate(-90 82.3 81.4)">2</text>
<text x="38.7" y="91.2">1</text>
<text x="38.7" y="95">2</text>
<text x="52.6" y="91.2">3</text>
<text x="52.6" y="95">4</text>
<text x="52.6" y="98.8">5</text>
<text x="74.9" y="119.1">1</text>
<text x="263.5" y="116.6">1</text>
<text x="263.5" y="119.1">2</text>
<text x="74.9" y="121.7">2</text>
<text x="74.9" y="124.2">3</text>
<text x="263.5" y="121.7">3</text>
<text x="263.5" y="124.2">4</text>
<text x="74.9" y="126.7">4</text>
<text x="181.5" y="147.1">1</text>
<text x="181.5" y="149.6">2</text>
<text x="181.5" y="152.1">3</text>
<text x="181.5" y="154.7">4</text>
<text x="28.5" y="175">1</text>
<text x="28.5" y="178.8">2</text>
<text x="46.3" y="175">5</text>
<text x="46.3" y="178.8">6</text>
<text x="82.5" y="177.5">1</text>
<text x="146" y="178.8">1</text>
<text x="28.5" y="182.6">3</text>
<text x="46.3" y="182.6">7</text>
<text x="82.5" y="180.1">2</text>
<text x="82.5" y="182.6">3</text>
<text x="82.5" y="185.2">4</text>
<text x="146" y="181.4">2</text>
<text x="146" y="183.9">3</text>
<text x="28.5" y="186.4">4</text>
<text x="46.3" y="186.4">8</text>
<text x="146" y="186.4">4</text>
</g>
<g font-size="1.8" fill="#006464">
<text x="71.1" y="27.5">J2</text>
<text x="140.9" y="27.5">+3V3</text>
<text x="250.1" y="25">+3V3</text>
<text x="61.5" y="35.2">GND</text>
<text x="71.1" y="30.1">Screw_Terminal_01x02</text>
<text x="149.6" y="32.6">itsybitsy_nrf52840_express</text>
<text x="161.3" y="30.1">A2</text>
<text x="259.1" y="32.6">J10</text>
<text x="259.1" y="35.2">Conn_01x04_Socket</text>
<text x="25.4" y="36.4">R7</text>
<text x="25.4" y="39">4.7K</text>
<text x="35.6" y="36.4">R8</text>
<text x="35.6" y="39">4.7K</text>
<text x="152.9" y="37.7">RESET</text>
<text x="152.9" y="40.2">3V</text>
<text x="168.1" y="40.2">GND</text>
<text x="168.7" y="37.7">BAT</text>
<text x="239.3" y="37.7">GND</text>
<text x="27.9" y="45.6">D1</text>
<text x="152.9" y="42.8">EN</text>
<text x="152.9" y="45.3">VHI</text>
<text x="152.9" y="47.9">A0</text>
<text x="168.2" y="42.8">USB</text>
<text x="169.6" y="47.9">12</text>
<text x="169.6" y="45.3">13</text>
<text x="191" y="45.3">GND</text>
<text x="27.9" y="48.2">LED</text>
<text x="123.2" y="51.7">J5</text>
<text x="152.9" y="50.4">A1</text>
<text x="152.9" y="52.9">A2</text>
<text x="169.6" y="52.9">10</text>
<text x="169.6" y="50.4">11</text>
<text x="20.3" y="54.2">GND</text>
<text x="72.4" y="55.9">C2</text>
<text x="72.4" y="58.4">330uF</text>
<text x="128.4" y="59.9" transform="rotate(-90 128.4 59.9)">Conn_01x06_Socket</text>
<text x="152.9" y="55.5">A3</text>
<text x="152.9" y="58">A4</text>
<text x="170.8" y="58">7</text>
<text x="170.8" y="55.5">9</text>
<text x="191.7" y="59.3">+3V3</text>
<text x="215.9" y="56.7">J9</text>
<text x="215.9" y="59.3">Conn_01x08_Socket</text>
<text x="152.9" y="60.6">A5</text>
<text x="152.9" y="63.1">SCK</text>
<text x="152.9" y="65.6">M0</text>
<text x="168.4" y="65.6">SDA</text>
<text x="168.5" y="63.1">SCL</text>
<text x="170.2" y="60.6">5!</text>
<text x="248.8" y="64.4">+3V3</text>
<text x="66.5" y="66.9">GND</text>
<text x="152.9" y="68.2">MI</text>
<text x="152.9" y="70.7">D2</text>
<text x="169.5" y="70.7">RX</text>
<text x="169.8" y="68.2">TX</text>
<text x="207.5" y="72">GND</text>
<text x="259.1" y="70.7">J1</text>
<text x="259.1" y="73.3">Screw_Terminal_01x03</text>
<text x="83.8" y="79">J6</text>
<text x="249.4" y="79.6">GND</text>
<text x="38.5" y="87.2">adafruit_tpl511x</text>
<text x="45" y="84.7">U1</text>
<text x="79" y="89.8">4.7K</text>
<text x="79.9" y="87.2">R1</text>
<text x="219.6" y="87.2">+3V3</text>
<text x="41.1" y="92.3">VDD DELAY</text>
<text x="116.8" y="93.6">4.7K</text>
<text x="118.1" y="91">R17</text>
<text x="133.4" y="91">R18</text>
<text x="133.4" y="93.6">4.7K</text>
<text x="30.5" y="101.2">GND</text>
<text x="41.1" y="96.1">GND DRIVE</text>
<text x="46.3" y="99.9">DONE</text>
<text x="79" y="98.7">4.7K</text>
<text x="79.9" y="96.1">R2</text>
<text x="89.9" y="97.6">GND</text>
<text x="128.8" y="101.2">GND</text>
<text x="180.2" y="97.4">+3V3</text>
<text x="187.9" y="97.4">+3V3</text>
<text x="224.8" y="97.4">R5</text>
<text x="224.8" y="99.9">4.7K</text>
<text x="235" y="97.4">R6</text>
<text x="235" y="99.9">4.7K</text>
<text x="177.8" y="107.5">R9</text>
<text x="185.4" y="107.5">R10</text>
<text x="193" y="107.5">R11</text>
<text x="203.2" y="107.5">R12</text>
<text x="265.3" y="107.5">+3V3</text>
<text x="177.8" y="110.1">4.7K</text>
<text x="185.4" y="110.1">4.7K</text>
<text x="193" y="110.1">4.7K</text>
<text x="203.2" y="110.1">4.7K</text>
<text x="256.6" y="112.6">grove_a</text>
<text x="259" y="110.1">U2</text>
<text x="20.3" y="115.2">H1</text>
<text x="20.3" y="117.7">MountingHole</text>
<text x="86.4" y="117.7">GND</text>
<text x="258.3" y="117.7">GND</text>
<text x="20.3" y="122.8">H2</text>
<text x="20.3" y="125.3">MountingHole</text>
<text x="54.5" y="124.1">+3V3</text>
<text x="81.3" y="122.8">J3</text>
<text x="81.3" y="125.3">Conn_01x04_Female</text>
<text x="119.4" y="124.1">330</text>
<text x="120.7" y="121.5">R19</text>
<text x="137.2" y="124.1">330</text>
<text x="137.2" y="121.5">R20</text>
<text x="258.5" y="120.2">VCC</text>
<text x="258.6" y="122.8">SDA</text>
<text x="258.7" y="125.3">SCL</text>
<text x="272.3" y="122.8">GND</text>
<text x="20.3" y="131.7">H3</text>
<text x="131.3" y="131.7">GND</text>
<text x="20.3" y="134.2">MountingHole</text>
<text x="20.3" y="139.3">H4</text>
<text x="20.3" y="141.8">MountingHole</text>
<text x="103.8" y="143.9">+3V3</text>
<text x="177.7" y="143.1">+3V3</text>
<text x="214.6" y="143.7">100K</text>
<text x="216.5" y="140.6">R13</text>
<text x="230.5" y="143.1">100K</text>
<text x="231.1" y="140.6">R14</text>
<text x="99.1" y="148.2">R4</text>
<text x="105.4" y="148.2">R3</text>
<text x="143" y="149.5">JP1</text>
<text x="99.1" y="150.7">10K</text>
<text x="105.4" y="150.7">10K</text>
<text x="108.7" y="153.5">SW1</text>
<text x="137.3" y="152">Jumper_2_Open</text>
<text x="186.7" y="150.7">J8</text>
<text x="186.7" y="153.3">Conn_01x04_Socket</text>
<text x="214.6" y="154.5">100K</text>
<text x="217.2" y="152">R15</text>
<text x="230.5" y="154.5">100K</text>
<text x="230.5" y="152">R16</text>
<text x="105" y="161.4">SW_Push</text>
<text x="178.3" y="160.9">GND</text>
<text x="113.5" y="163.4">GND</text>
<text x="222.3" y="162.2">GND</text>
<text x="36.7" y="169.8">U3</text>
<text x="31" y="176.1">BAT</text>
<text x="31" y="179.9">IO2</text>
<text x="41.3" y="176.1">RX1</text>
<text x="41.6" y="179.9">TX1</text>
<text x="132" y="177.4">+3V3</text>
<text x="31" y="183.7">IO1</text>
<text x="41.1" y="183.7">GND</text>
<text x="87.6" y="181.2">J4</text>
<text x="87.6" y="183.7">Conn_01x04_Socket</text>
<text x="125" y="185">GND</text>
<text x="152.4" y="182.5">J7</text>
<text x="152.4" y="185">Screw_Terminal_01x04</text>
<text x="31" y="187.6">AIN1</text>
<text x="38.9" y="187.6">BOOT0</text>
<text x="53.8" y="188.8">GND</text>
<text x="79.2" y="191.4">GND</text>
</g>
</svg>
